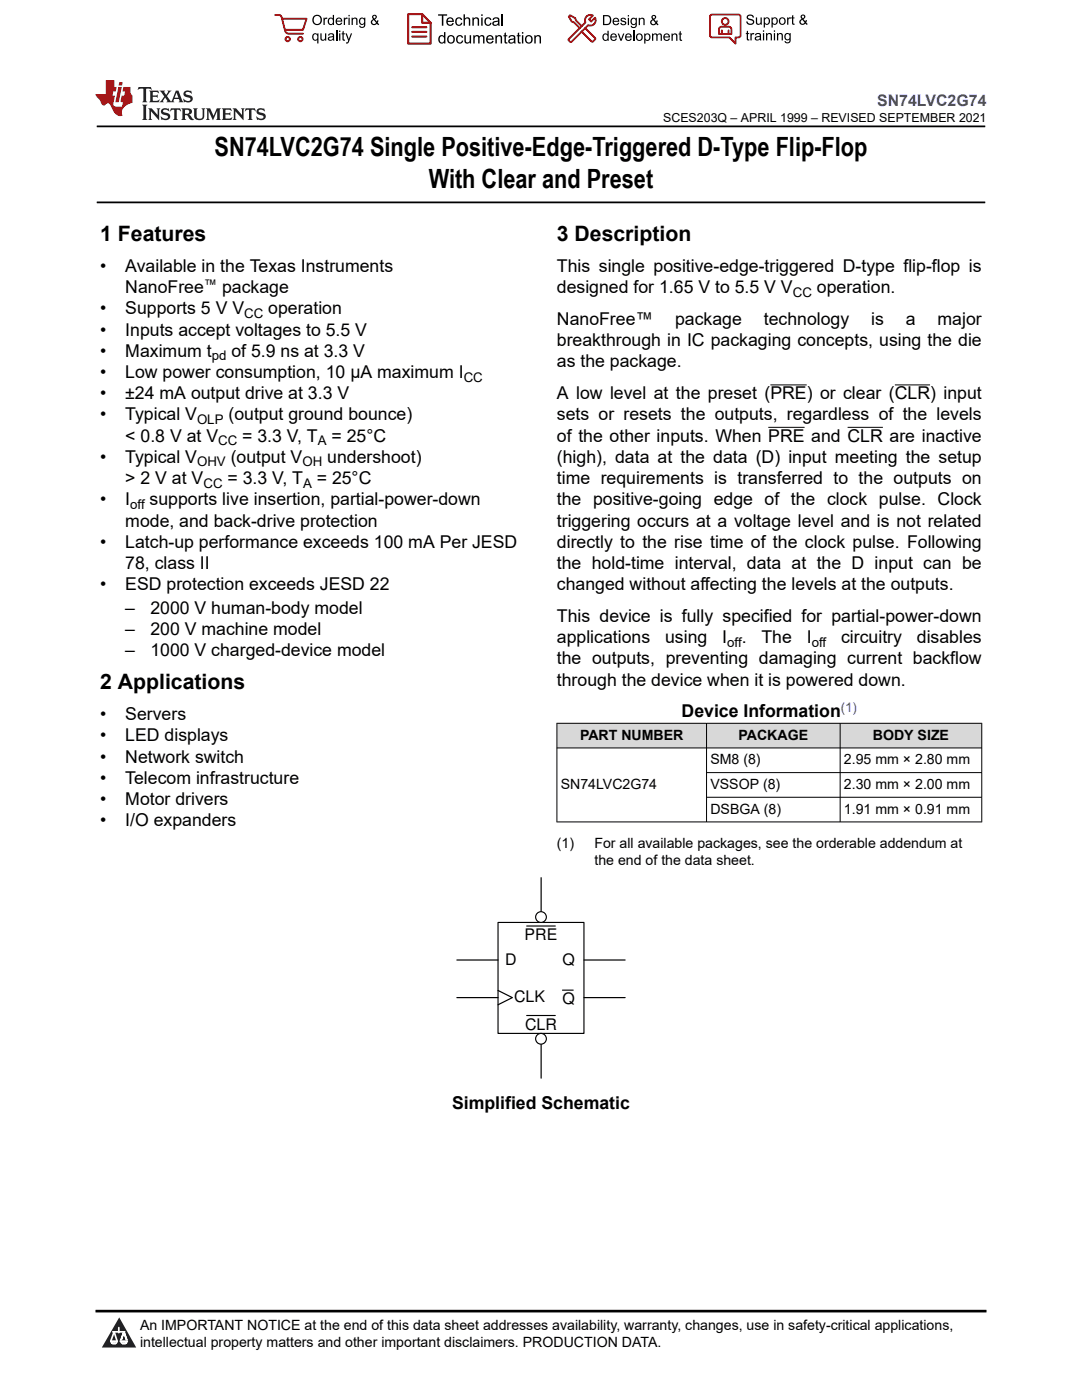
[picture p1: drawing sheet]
<svg xmlns="http://www.w3.org/2000/svg" width="216mm" height="279mm" viewBox="0 0 216 279" stroke-linecap="round" stroke-linejoin="round" font-family="sans-serif">
<path d="M19.3 25.2h177.3M19.3 40.4h177.3" fill="none" stroke="#000" stroke-width=".35"/>
<path d="M153.7 76.8h7.3M178.5 76.8h7.1M153.3 85.3h7.3M169.1 85.3h7.1" fill="none" stroke="#000" stroke-width=".2"/>
<g fill="#d8d8d8">
<path d="M111.1 144.3h84.8v5h-84.8z" fill-rule="evenodd"/>
<path d="M111.2 144.4h29.7v4.8h-29.7z" fill-rule="evenodd"/>
<path d="M141 144.4h26.6v4.8h-26.6z" fill-rule="evenodd"/>
<path d="M167.7 144.4h28.1v4.8h-28.1z" fill-rule="evenodd"/>
</g>
<path d="M111.1 144.3h84.9M111.1 149.3h84.9M111.1 144.3v19.8M141 144.3v19.8M141 154.2h55M141 159.1h55M167.6 144.3v19.8M195.9 144.3v19.8M196 164h-84.9" fill="none" stroke="#000" stroke-width=".2"/>
<path d="M108 175.2v6.7M91.2 191.6h8.2M91.2 199.1h8.2M116.5 191.6h8.2M116.5 199.1h8.2M108 208.4v6.8" fill="none" stroke="#000" stroke-width=".24"/>
<path d="M99.4 184.1h17.1v22.1h-17.1zM105.1 184.8h5.7M112.2 197.6h2.2M105.1 202.7h5.7" fill="none" stroke="#000" stroke-width=".23"/>
<circle cx="107.9" cy="207.3" r="1.07" fill="#fff"/>
<circle cx="107.9" cy="207.3" r="1.07" fill="none" stroke="#000" stroke-width=".23"/>
<circle cx="107.9" cy="183" r="1.07" fill="#fff"/>
<circle cx="107.9" cy="183" r="1.07" fill="none" stroke="#000" stroke-width=".23"/>
<path d="M99.4 197.7l2.8 1.4-2.8 1.4" fill="none" stroke="#000" stroke-width=".24"/>
<path d="M0 0h215.9v23.8h-215.9z" fill-rule="evenodd" fill="#fff"/>
<path d="M27.7 17.4l-.2 .6 .5-.3h.6v.1v2.2l-.2 .4h1l-.2-.4v-2.2v-.1h.5l.5 .3-.1-.6zM29.8 18.1l.2 .4v1.5l-.2 .4h1.9l.1-.6a1.08 1.08 0 0 1-1.3 .2v-.7h.6l.4 .2v-.6l-.4 .2h-.6v-.6l.2-.1a1 1 0 0 1 1 .2l-.1-.5zM31.8 18.1l1 1.1-1 1.2h.9l-.2-.2 .4-.7 .5 .7-.2 .2h1.6l-.2-.2 .1-.4h1l.1 .4-.1 .2h.9l-.2-.3-.8-2h-.5l-1 2.2-.8-1.1 .9-1.1h-.8l.2 .2-.5 .7-.3-.7 .1-.2zM35.2 18.5l.4 1h-.8zM36.8 18.2a.65 .65 0 0 0-.2 .7 .65 .65 0 0 0 .6 .5l.7 .2 .1 .2a.79 .79 0 0 1-.7 .4 .79 .79 0 0 1-.7-.5l.1 .7 .2-.1a.93 .93 0 0 0 1.1 .1 .93 .93 0 0 0 .4-1 1.46 1.46 0 0 0-1.2-.6l-.1-.3a1.09 1.09 0 0 1 1.2 .2l-.2-.6-.1 .1-.6-.2zM28.4 20.9l.2 .4v2.3l-.2 .3h1l-.2-.3v-2.3l.2-.4zM29.6 21.6l.2 .4v1.6l-.2 .3h.8l-.3-.3v-1.4l1.7 1.8v-2l.2-.4h-.8l.2 .2 .1 1.1-1.2-1.3zM32.3 21.8a.65 .65 0 0 0-.2 .7 .65 .65 0 0 0 .7 .4l.6 .2 .1 .2a.79 .79 0 0 1-.7 .4 .79 .79 0 0 1-.7-.5l.1 .7 .2-.1a.93 .93 0 0 0 1.1 .1 .93 .93 0 0 0 .4-.9 1.46 1.46 0 0 0-1.2-.6l-.1-.4a1.09 1.09 0 0 1 1.2 .2l-.2-.6-.1 .1-.6-.1zM34.1 21.6l-.1 .7a.63 .63 0 0 1 .7-.4l.1 1.7-.3 .3h1l-.2-.3v-1.7a.66 .66 0 0 1 .8 .4l-.1-.7zM36.2 21.6l.2 .4v1.6l-.2 .3h.9l-.2-.2v-.7h.5l.1 .2a.79 .79 0 0 0 1.2 .6l-1-.9a.61 .61 0 0 0 .6-.6 .61 .61 0 0 0-.5-.6zM36.9 21.9h.2a.47 .47 0 0 1 .5 .1 .47 .47 0 0 1 .1 .5l-.2 .2h-.6zM38.5 21.6l.2 .2a2.27 2.27 0 0 0 .4 2 1.04 1.04 0 0 0 1.7-.7v-1.3l.2-.2h-.8l.2 .4v1.1a.6 .6 0 0 1-.6 .6 .6 .6 0 0 1-.6-.6v-1.1l.3-.4zM41.1 21.6l.2 .4v1.6l-.2 .3h.7l-.2-.3v-1.5l.9 1.9 .8-1.9v1.5l-.2 .3h1l-.3-.3v-1.6l.3-.4h-.8l-.7 1.5-.7-1.5zM44.3 21.6l.2 .4v1.6l-.2 .3h1.9l.1-.5a1.09 1.09 0 0 1-1.3 .1v-.6h.6l.4 .1v-.6l-.4 .2h-.6v-.6l.2-.1a1.01 1.01 0 0 1 1 .3l-.1-.6zM46.4 21.6l.3 .4v1.6l-.3 .3h.8l-.2-.3v-1.4l1.6 1.8v-2l.2-.4h-.7l.2 .2v1.1l-1.2-1.3zM49 21.6l-.1 .7a.63 .63 0 0 1 .8-.4v1.7l-.3 .3h1l-.2-.3v-1.7a.66 .66 0 0 1 .8 .4l-.1-.7zM51.4 21.8a.65 .65 0 0 0-.2 .7 .65 .65 0 0 0 .6 .4l.6 .2 .2 .2a.79 .79 0 0 1-.8 .4 .79 .79 0 0 1-.6-.5l.1 .7 .2-.1a.93 .93 0 0 0 1 .1 .93 .93 0 0 0 .5-.9 1.46 1.46 0 0 0-1.3-.6l-.1-.4a1.09 1.09 0 0 1 1.3 .2l-.2-.6-.2 .1-.5-.1z" fill="#231f20"/>
<path d="M21.1 16v2.8h-2.1l.1 .3 .9 1a.95 .95 0 0 0 .9 .9 .59 .59 0 0 1 .6-.4 .59 .59 0 0 1 .5 .4l.4 .8a1.59 1.59 0 0 0 2.1 1.3 1.61 1.61 0 0 1 1-2.2l1-.4-.1-1.5a1.59 1.59 0 0 1-.4-1.6h-1.4l-.2 .9h.5l-.1 .8h-.5l-.2 1v.2l.4 .1-.2 .9h-.6a.73 .73 0 0 1-1.1-.7l.3-1.5h-.5l.2-.8h.5l.2-.9h-.5v-1.4zM23.6 17.4l-.6 3h.7l.6-3zM23.8 16.4l-.1 .7h.7l.1-.7z" fill="#ed1c24"/>
<g fill="#000">
<path d="M62.3 4a1 1 0 0 1 2 0 1 1 0 0 1-2 0zM62.8 3.4a.78 .78 0 0 0-.1 1.1 .78 .78 0 0 0 1.1 .1 .78 .78 0 0 0 .1-1.1 .78 .78 0 0 0-1.1-.1z" fill-rule="evenodd"/>
<path d="M62.5 6.8l.4-.2 .4 .3v-.2h.2v2h-.2v-.7a.68 .68 0 0 1-.9-.1 .68 .68 0 0 1 0-.9zM62.6 7a.51 .51 0 0 0-.1 .6 .51 .51 0 0 0 .7 .2 .51 .51 0 0 0 .1-.7 .51 .51 0 0 0-.7-.1z" fill-rule="evenodd"/>
<path d="M64.5 3.5h.3v.3l.1-.3h.3l.1 .1-.1 .2a.32 .32 0 0 0-.3 0 .32 .32 0 0 0-.1 .4v.8h-.3z" fill-rule="evenodd"/>
<path d="M63.9 6.7h.3v.8a.36 .36 0 0 0 .3 .4 .36 .36 0 0 0 .4-.5v-.7h.2v1.4h-.2v-.2a.51 .51 0 0 1-.6 .2 .51 .51 0 0 1-.4-.5z" fill-rule="evenodd"/>
<path d="M65.6 3.7l.4-.2 .4 .2v-.7h.3v2h-.3v-.2a.7 .7 0 0 1-1-.1 .7 .7 0 0 1 .2-1zM65.8 3.8a.51 .51 0 0 0-.1 .7 .51 .51 0 0 0 .6 .2 .51 .51 0 0 0 .1-.7 .51 .51 0 0 0-.6-.2z" fill-rule="evenodd"/>
<path d="M65.6 6.8a.66 .66 0 0 1 .8-.1 .66 .66 0 0 1 .3 .8v.6h-.2l-.1-.2a.52 .52 0 0 1-.7 .2 .52 .52 0 0 1-.2-.6l.3-.2a.42 .42 0 0 0 .6-.3l-.3-.2-.3 .1-.1 .2h-.3zM65.7 7.6a.35 .35 0 0 0 .3 .4 .35 .35 0 0 0 .4-.4v-.2z" fill-rule="evenodd"/>
<path d="M67.7 6.1h.2v.3h-.2zM67.7 6.7h.2v1.4h-.2z" fill-rule="evenodd"/>
<path d="M67.1 3.7a.68 .68 0 0 1 .9-.1 .68 .68 0 0 1 .3 .7h-1.1a.42 .42 0 0 0 .3 .5 .42 .42 0 0 0 .5-.3h.3a.73 .73 0 0 1-1.1 .4 .73 .73 0 0 1-.1-1.2zM67.4 3.8l-.2 .3h.8l-.2-.4z" fill-rule="evenodd"/>
<path d="M68.6 3.5h.2v.3l.2-.3h.3l.1 .1-.1 .2a.32 .32 0 0 0-.4 0 .32 .32 0 0 0-.1 .4v.8h-.2z" fill-rule="evenodd"/>
<path d="M68.3 6.3l.3-.1v.5h.2v.1h-.2v.9l.3 .4a.36 .36 0 0 1-.4 0 .36 .36 0 0 1-.2-.4v-.9h-.1v-.1h.1z" fill-rule="evenodd"/>
<path d="M68.9 6.7h.3l.4 1.1 .4-1.1h.3l-.6 1.4a.51 .51 0 0 1-.6 .6l-.1-.3h.3l.2-.3z" fill-rule="evenodd"/>
<path d="M69.5 3h.3v.3h-.3zM69.5 3.5h.3v1.5h-.3z" fill-rule="evenodd"/>
<path d="M70.2 3.5h.2v.2a.52 .52 0 0 1 .6-.2 .52 .52 0 0 1 .3 .6v.9h-.2v-.9a.34 .34 0 0 0-.3-.4 .34 .34 0 0 0-.4 .3v1h-.2z" fill-rule="evenodd"/>
<path d="M71.8 3.7l.4-.2 .5 .2v-.2h.2v1.3a.64 .64 0 0 1-.5 .8 .64 .64 0 0 1-.7-.5h.2a.41 .41 0 0 0 .5 .2 .41 .41 0 0 0 .2-.5 .69 .69 0 0 1-.9-.1 .69 .69 0 0 1 .1-1zM72 3.8a.5 .5 0 0 0-.1 .7 .5 .5 0 0 0 .7 .1 .5 .5 0 0 0 .1-.6 .5 .5 0 0 0-.7-.2z" fill-rule="evenodd"/>
<path d="M74.4 3.1a.47 .47 0 0 1 .7 .1 .47 .47 0 0 1-.3 .7l.4 .4 .1-.3 .2 .1-.1 .4 .3 .3-.2 .2-.3-.3a.63 .63 0 0 1-1 .1 .63 .63 0 0 1 .3-1l-.3-.4zM74.5 3.4a.27 .27 0 0 0 .5 0 .27 .27 0 0 0-.5 0zM74.4 4.1a.4 .4 0 0 0 0 .6 .4 .4 0 0 0 .6-.1l-.4-.6z" fill-rule="evenodd"/>
<path d="M87.4 2.9h1.8v.2h-.7v2h-.3v-2h-.8z" fill-rule="evenodd"/>
<path d="M87.6 7.2l.5-.2 .5 .2v-.8h.3v2.3h-.3v-.2a.76 .76 0 0 1-1-.1 .76 .76 0 0 1-.1-1zM87.9 7.4a.58 .58 0 0 0-.2 .7 .58 .58 0 0 0 .8 .2 .58 .58 0 0 0 .1-.7 .58 .58 0 0 0-.7-.2z" fill-rule="evenodd"/>
<path d="M89.5 7.2a.81 .81 0 0 1 1.1 .1 .81 .81 0 0 1-.2 1.2 .81 .81 0 0 1-1.1-.2l-.1-.7zM89.6 7.4a.57 .57 0 0 0 0 .8 .57 .57 0 0 0 .8 0 .57 .57 0 0 0 0-.7 .57 .57 0 0 0-.8-.1z" fill-rule="evenodd"/>
<path d="M89.3 3.7a.77 .77 0 0 1 .9-.2 .77 .77 0 0 1 .4 .9h-1.3a.48 .48 0 0 0 .4 .5 .48 .48 0 0 0 .6-.3h.3a.83 .83 0 0 1-1.3 .4 .83 .83 0 0 1 0-1.3zM89.5 3.8l-.2 .4h1l-.3-.5z" fill-rule="evenodd"/>
<path d="M91 3.7a.7 .7 0 0 1 1.2 .3h-.2a.45 .45 0 0 0-.6-.3 .45 .45 0 0 0-.3 .6 .45 .45 0 0 0 .3 .6 .45 .45 0 0 0 .6-.4l.3 .1a.76 .76 0 0 1-1.1 .5 .76 .76 0 0 1-.3-1.1z" fill-rule="evenodd"/>
<path d="M91.2 7.2a.7 .7 0 0 1 1.2 .3l-.3 .1a.45 .45 0 0 0-.5-.4 .45 .45 0 0 0-.3 .7 .45 .45 0 0 0 .3 .6 .45 .45 0 0 0 .6-.4h.2a.76 .76 0 0 1-1 .5 .76 .76 0 0 1-.4-1.1z" fill-rule="evenodd"/>
<path d="M92.5 2.9h.3v.8a.59 .59 0 0 1 .7-.2 .59 .59 0 0 1 .3 .6v1h-.2v-1a.4 .4 0 0 0-.5-.4 .4 .4 0 0 0-.3 .5v.9h-.3z" fill-rule="evenodd"/>
<path d="M92.7 7h.2v.9a.41 .41 0 0 0 .5 .6 .41 .41 0 0 0 .3-.6v-.9h.3v1.7h-.3v-.3a.58 .58 0 0 1-.7 .3 .58 .58 0 0 1-.3-.7z" fill-rule="evenodd"/>
<path d="M94.3 3.5h.2v.2a.59 .59 0 0 1 .7-.2 .59 .59 0 0 1 .4 .6v1h-.3v-1a.41 .41 0 0 0-.4-.4 .41 .41 0 0 0-.4 .5v.9h-.2z" fill-rule="evenodd"/>
<path d="M94.4 7h.3v.3a.56 .56 0 0 1 1 0 .54 .54 0 0 1 .6-.3 .54 .54 0 0 1 .4 .5v1.2h-.3v-1.1a.34 .34 0 0 0-.3-.4 .34 .34 0 0 0-.4 .3v1.2h-.3v-1.1a.38 .38 0 0 0-.5-.3 .38 .38 0 0 0-.2 .5v.9h-.3z" fill-rule="evenodd"/>
<path d="M96 2.9h.3v.3h-.3zM96 3.5h.3v1.6h-.3z" fill-rule="evenodd"/>
<path d="M96.8 3.7a.7 .7 0 0 1 1.3 .3h-.3a.45 .45 0 0 0-.6-.3 .45 .45 0 0 0-.3 .6 .45 .45 0 0 0 .3 .6 .45 .45 0 0 0 .6-.4l.3 .1a.76 .76 0 0 1-1.1 .5 .76 .76 0 0 1-.3-1.1z" fill-rule="evenodd"/>
<path d="M97.2 7.2a.77 .77 0 0 1 .9-.1 .77 .77 0 0 1 .4 .8h-1.2a.48 .48 0 0 0 .3 .6 .48 .48 0 0 0 .6-.4l.3 .1a.83 .83 0 0 1-1.3 .3 .83 .83 0 0 1 0-1.3zM97.4 7.4l-.1 .3h.9l-.2-.4z" fill-rule="evenodd"/>
<path d="M98.8 7h.3v.3a.59 .59 0 0 1 .7-.3 .59 .59 0 0 1 .4 .7v1h-.3v-1a.41 .41 0 0 0-.5-.5 .41 .41 0 0 0-.3 .6v.9h-.3z" fill-rule="evenodd"/>
<path d="M98.4 3.7a.74 .74 0 0 1 1-.2 .74 .74 0 0 1 .3 .9v.7h-.3v-.2a.59 .59 0 0 1-.8 .3 .59 .59 0 0 1-.3-.8l1.1-.3a.42 .42 0 0 0-.4-.4 .42 .42 0 0 0-.5 .3h-.2zM98.6 4.5a.36 .36 0 0 0 .2 .5 .36 .36 0 0 0 .5-.2l.1-.5z" fill-rule="evenodd"/>
<path d="M100.7 6.6l.2-.1v.5h.3v.2h-.3v1l.1 .2h.2l.1 .3a.41 .41 0 0 1-.5-.1 .41 .41 0 0 1-.1-.4v-1h-.2v-.2h.2z" fill-rule="evenodd"/>
<path d="M101.6 7.2a.74 .74 0 0 1 .9-.2 .74 .74 0 0 1 .3 1l.1 .7h-.3v-.2a.59 .59 0 0 1-.8 .2 .59 .59 0 0 1-.3-.8l1-.3a.42 .42 0 0 0-.3-.4 .42 .42 0 0 0-.5 .3h-.3zM101.8 8.1a.36 .36 0 0 0 .1 .5 .36 .36 0 0 0 .5-.3l.2-.4z" fill-rule="evenodd"/>
<path d="M103.3 6.6l.3-.1v.5h.3v.2h-.3v1l.1 .2h.2v.3a.41 .41 0 0 1-.5-.1 .41 .41 0 0 1-.1-.4v-1h-.2v-.2h.2z" fill-rule="evenodd"/>
<path d="M104.1 6.4h.3v.3h-.3zM104.1 7h.3v1.7h-.3z" fill-rule="evenodd"/>
<path d="M105 7.2a.81 .81 0 0 1 1.1 .1 .81 .81 0 0 1-.1 1.2 .81 .81 0 0 1-1.2-.2v-.7zM105.2 7.4a.57 .57 0 0 0-.1 .8 .57 .57 0 0 0 .8 0 .57 .57 0 0 0 0-.7 .57 .57 0 0 0-.7-.1z" fill-rule="evenodd"/>
<path d="M106.6 7h.3v.3a.59 .59 0 0 1 .7-.3 .59 .59 0 0 1 .4 .7v1h-.3v-1a.41 .41 0 0 0-.5-.5 .41 .41 0 0 0-.3 .6v.9h-.3z" fill-rule="evenodd"/>
<path d="M120.3 3h.7a1 1 0 0 1 1 1 1 1 0 0 1-1 1h-.7zM120.6 3.2v1.6h.4a.77 .77 0 0 0 .7-.8 .77 .77 0 0 0-.7-.8z" fill-rule="evenodd"/>
<path d="M120.4 6.9l.4-.2 .4 .2v-.8h.3v2h-.3v-.1a.7 .7 0 0 1-.9-.2 .7 .7 0 0 1 .1-.9zM120.6 7a.51 .51 0 0 0-.1 .7 .51 .51 0 0 0 .6 .1 .51 .51 0 0 0 .1-.6 .51 .51 0 0 0-.6-.2z" fill-rule="evenodd"/>
<path d="M122 6.9a.68 .68 0 0 1 .8-.2 .68 .68 0 0 1 .3 .8h-1.1a.42 .42 0 0 0 .3 .5 .42 .42 0 0 0 .5-.3h.3a.73 .73 0 0 1-1.1 .3 .73 .73 0 0 1 0-1.1zM122.2 7l-.2 .3h.8l-.2-.4z" fill-rule="evenodd"/>
<path d="M122.4 3.7a.68 .68 0 0 1 .8-.1 .68 .68 0 0 1 .4 .8h-1.1a.42 .42 0 0 0 .3 .4 .42 .42 0 0 0 .5-.3l.3 .1a.73 .73 0 0 1-1.2 .3 .73 .73 0 0 1 0-1.2zM122.6 3.8l-.1 .3h.8l-.2-.3z" fill-rule="evenodd"/>
<path d="M123.9 3.7l.1-.1a.62 .62 0 0 1 .9 .3l-.2 .1a.29 .29 0 0 0-.3-.3 .29 .29 0 0 0-.3 .3l.1 .1a.58 .58 0 0 1 .6 .1 .58 .58 0 0 1 .1 .6 .67 .67 0 0 1-1.1-.2l.2-.1a.33 .33 0 0 0 .4 .4 .33 .33 0 0 0 .3-.4 .71 .71 0 0 1-.9-.6z" fill-rule="evenodd"/>
<path d="M123.3 6.7h.2l.4 1.2 .4-1.2h.3l-.6 1.4h-.2z" fill-rule="evenodd"/>
<path d="M125.3 3h.2v.3h-.2zM125.3 3.6h.2v1.4h-.2z" fill-rule="evenodd"/>
<path d="M124.9 6.9a.68 .68 0 0 1 .8-.2 .68 .68 0 0 1 .4 .8h-1.1a.42 .42 0 0 0 .3 .5 .42 .42 0 0 0 .5-.3h.3a.73 .73 0 0 1-1.2 .3 .73 .73 0 0 1 0-1.1zM125.1 7l-.1 .3h.8l-.2-.4z" fill-rule="evenodd"/>
<path d="M126 3.7l.4-.2 .4 .2v-.1h.3v1.2a.64 .64 0 0 1-.5 .8 .64 .64 0 0 1-.8-.5l.3 .1a.41 .41 0 0 0 .5 .2 .41 .41 0 0 0 .2-.6 .69 .69 0 0 1-.9-.1 .69 .69 0 0 1 .1-1zM126.2 3.9a.5 .5 0 0 0-.1 .6 .5 .5 0 0 0 .6 .2 .5 .5 0 0 0 .2-.7 .5 .5 0 0 0-.7-.1z" fill-rule="evenodd"/>
<path d="M126.9 7.4a.73 .73 0 0 1 1.4 0 .73 .73 0 0 1-1.4 0zM127.3 7a.5 .5 0 0 0-.1 .7 .5 .5 0 0 0 .7 0 .5 .5 0 0 0 0-.6 .5 .5 0 0 0-.6-.1z" fill-rule="evenodd"/>
<path d="M127.5 3.6h.2v.2a.52 .52 0 0 1 .6-.3 .52 .52 0 0 1 .3 .6v.9h-.2v-.9a.34 .34 0 0 0-.3-.4 .34 .34 0 0 0-.4 .3v1h-.2z" fill-rule="evenodd"/>
<path d="M128.5 6.7h.3v.2a.67 .67 0 0 1 .9 0 .67 .67 0 0 1 0 .9 .55 .55 0 0 1-.9 .2v.7h-.3zM128.9 7a.5 .5 0 0 0-.1 .7 .5 .5 0 0 0 .6 .1 .5 .5 0 0 0 .2-.6 .5 .5 0 0 0-.7-.2z" fill-rule="evenodd"/>
<path d="M130.1 6.7h.2v.2a.49 .49 0 0 1 .9 0l.4-.2a.42 .42 0 0 1 .5 .4v1h-.3v-.9a.3 .3 0 0 0-.2-.3 .3 .3 0 0 0-.4 .2v1h-.2v-.9a.33 .33 0 0 0-.5-.3 .33 .33 0 0 0-.2 .5v.7h-.2z" fill-rule="evenodd"/>
<path d="M130.1 3.1a.47 .47 0 0 1 .8 .1 .47 .47 0 0 1-.3 .7l.3 .4 .1-.2h.3l-.2 .5 .3 .3-.2 .2-.3-.3a.63 .63 0 0 1-1 .1 .63 .63 0 0 1 .3-1l-.2-.5zM130.2 3.5a.27 .27 0 0 0 .5 0 .27 .27 0 0 0-.5 0zM130.2 4.1a.4 .4 0 0 0 0 .7 .4 .4 0 0 0 .6-.2l-.5-.6z" fill-rule="evenodd"/>
<path d="M132.5 6.9a.68 .68 0 0 1 .9-.2 .68 .68 0 0 1 .3 .8h-1.1a.42 .42 0 0 0 .3 .5 .42 .42 0 0 0 .5-.3h.3a.73 .73 0 0 1-1.1 .3 .73 .73 0 0 1-.1-1.1zM132.7 7l-.1 .3h.8l-.2-.4z" fill-rule="evenodd"/>
<path d="M134 6.7h.2v.2a.52 .52 0 0 1 .6-.2 .52 .52 0 0 1 .4 .6v.8h-.3v-.8a.34 .34 0 0 0-.2-.4 .34 .34 0 0 0-.4 .2l-.1 1h-.2z" fill-rule="evenodd"/>
<path d="M135.6 6.3l.2-.1v.5h.3v.2h-.3v.8l.3 .4a.36 .36 0 0 1-.4 0 .36 .36 0 0 1-.1-.4v-.8h-.2v-.2h.2z" fill-rule="evenodd"/>
<path d="M149.2 3a.8 .8 0 0 1 1.2 .5h-.2a.44 .44 0 0 0-.5-.4 .44 .44 0 0 0-.4 .5l.2 .1a.9 .9 0 0 1 1 .8 .84 .84 0 0 1-.9 .5 .84 .84 0 0 1-.7-.7h.3a.52 .52 0 0 0 .5 .5 .52 .52 0 0 0 .5-.6l-.2-.1a.85 .85 0 0 1-1-.8z" fill-rule="evenodd"/>
<path d="M149 6.3l.3-.2v.5h.2v.2h-.2v.9l.2 .4a.36 .36 0 0 1-.4-.1 .36 .36 0 0 1-.1-.4v-.8h-.2v-.2h.2z" fill-rule="evenodd"/>
<path d="M149.7 6.6h.3v.2l.1-.2h.3l.1 .1-.1 .2a.32 .32 0 0 0-.3 0 .32 .32 0 0 0-.1 .4v.8h-.3z" fill-rule="evenodd"/>
<path d="M150.7 6.8a.66 .66 0 0 1 .9-.2 .66 .66 0 0 1 .3 .9v.6h-.2l-.1-.2a.52 .52 0 0 1-.7 .2 .52 .52 0 0 1-.2-.7l.2-.1a.42 .42 0 0 0 .7-.3l-.3-.2h-.3l-.1 .3-.3-.1zM150.9 7.5a.35 .35 0 0 0 .3 .5 .35 .35 0 0 0 .4-.4v-.3z" fill-rule="evenodd"/>
<path d="M150.8 3.5h.3v.8a.36 .36 0 0 0 .3 .5 .36 .36 0 0 0 .4-.5v-.8h.2v1.4h-.2v-.2a.51 .51 0 0 1-.6 .3 .51 .51 0 0 1-.4-.6z" fill-rule="evenodd"/>
<path d="M152.2 6.1h.3v.2h-.3zM152.2 6.6h.3v1.5h-.3z" fill-rule="evenodd"/>
<path d="M152.4 3.5h.2v.2a.67 .67 0 0 1 .9 0 .67 .67 0 0 1 .1 .9 .55 .55 0 0 1-1 .2v.7h-.2zM152.7 3.8a.5 .5 0 0 0-.1 .7 .5 .5 0 0 0 .7 .1 .5 .5 0 0 0 .1-.6 .5 .5 0 0 0-.7-.2z" fill-rule="evenodd"/>
<path d="M152.9 6.6h.2v.2a.52 .52 0 0 1 .6-.2 .52 .52 0 0 1 .3 .6v.9h-.2v-.9a.34 .34 0 0 0-.3-.4 .34 .34 0 0 0-.4 .2v1.1h-.2z" fill-rule="evenodd"/>
<path d="M153.9 3.5h.3v.2a.67 .67 0 0 1 .9 0 .67 .67 0 0 1 0 .9 .55 .55 0 0 1-.9 .2v.7h-.3zM154.3 3.8a.5 .5 0 0 0-.1 .7 .5 .5 0 0 0 .6 .1 .5 .5 0 0 0 .2-.6 .5 .5 0 0 0-.7-.2z" fill-rule="evenodd"/>
<path d="M154.4 6.1h.3v.2h-.3zM154.4 6.6h.3v1.5h-.3z" fill-rule="evenodd"/>
<path d="M155 6.6h.3v.2a.52 .52 0 0 1 .6-.2 .52 .52 0 0 1 .3 .6v.9h-.2v-.9a.34 .34 0 0 0-.3-.4 .34 .34 0 0 0-.4 .2v1.1h-.3z" fill-rule="evenodd"/>
<path d="M155.4 4.2a.75 .75 0 0 1 1.5 0 .75 .75 0 0 1-1.5 0zM155.8 3.8a.5 .5 0 0 0-.1 .7 .5 .5 0 0 0 .8 0 .5 .5 0 0 0 0-.7 .5 .5 0 0 0-.7 0z" fill-rule="evenodd"/>
<path d="M156.7 6.8l.4-.2 .5 .2v-.2h.2v1.3a.64 .64 0 0 1-.5 .7 .64 .64 0 0 1-.8-.4h.3a.41 .41 0 0 0 .5 .2 .41 .41 0 0 0 .2-.5 .69 .69 0 0 1-.9-.1 .69 .69 0 0 1 .1-1zM156.9 6.9a.5 .5 0 0 0-.1 .7 .5 .5 0 0 0 .6 .1 .5 .5 0 0 0 .2-.7 .5 .5 0 0 0-.7-.1z" fill-rule="evenodd"/>
<path d="M157.1 3.5h.2v.2l.1-.2h.3h.2l-.1 .3a.32 .32 0 0 0-.4 0 .32 .32 0 0 0-.1 .4v.7h-.2z" fill-rule="evenodd"/>
<path d="M158 3.1l.3-.1v.5h.2v.2h-.2v.8l.3 .4a.36 .36 0 0 1-.4 0 .36 .36 0 0 1-.2-.4v-.8h-.1v-.2h.1z" fill-rule="evenodd"/>
<path d="M159.9 3a.47 .47 0 0 1 .7 .1 .47 .47 0 0 1-.3 .7l.4 .5 .1-.3h.2l-.1 .5 .3 .3-.2 .2-.3-.3a.63 .63 0 0 1-1 .1 .63 .63 0 0 1 .3-1l-.3-.5zM160 3.4a.27 .27 0 0 0 .5 0 .27 .27 0 0 0-.5 0zM159.9 4.1a.4 .4 0 0 0 0 .6 .4 .4 0 0 0 .6-.2l-.4-.6z" fill-rule="evenodd"/>
</g>
<path d="M67.2 6.1v2M126.5 6.1v2" fill="none" stroke="#000" stroke-width=".25"/>
<g fill="none" stroke="#de0000" stroke-width=".37">
<path d="M54.9 3h.9a1.19 1.19 0 0 1 .6 1.2l.6 2.1a.85 .85 0 0 0 1 .4h2.5M56.3 3.7h4.9l-.7 2.2h-3.6M116.1 5.2l-1.2-1.1-.1-.5-1-.6-.3 .3 .6 1 .5 .2 1.1 1.1M116.8 5.6l1.9 2v.3l-.4 .4h-.3l-1.9-2zM116.8 5.6l.6-.6a1.07 1.07 0 0 0 1.2-.2 1.07 1.07 0 0 0 .1-1.3l-.7 .8-.5-.4 .8-.8a1.07 1.07 0 0 0-1.2 .2 1.07 1.07 0 0 0-.3 1.2l-3.3 3.3v.3l.3 .3h.2l2.1-2.1M141.7 3.1l.4-.2h5.3l.3 .2 .1 3.9-.2 .4-.8 .1v1.2l-1.3-1.2h-3.4l-.4-.2zM143.5 5.6l.5-.3 1.7 .1 .2 .5v.9h-2.4zM144 6.1v.7M145.4 6.1v.7"/>
<circle cx="57.4" cy="7.8" r=".44"/>
<circle cx="59.9" cy="7.8" r=".44"/>
<circle cx="144.7" cy="4.3" r=".67"/>
</g>
<path d="M100.2 2.9v2.2" fill="none" stroke="#000" stroke-width=".28"/>
<path d="M81.4 2.8h2.8v1.7h1.7v4.2h-4.5zM82.3 6.4h2.8M82.3 5.4h2.8M82.3 7.3h2.8M84.2 2.8l1.7 1.7" fill="none" stroke="#de0000" stroke-width=".42"/>
<path d="M0 261.4h215.9v18h-215.9z" fill-rule="evenodd" fill="#fff"/>
<path d="M23.8 262.9l3.4 6h-6.9z" fill="#231f20"/>
<path d="M22.1 267.7h1.3l-.4 .5h-.3a.55 .55 0 0 1-.6-.5z" fill-rule="evenodd" fill="#fff"/>
<path d="M22.1 267.7h1.3l-.4 .5h-.3a.55 .55 0 0 1-.6-.5z" fill="none" stroke="#231f20" stroke-width=".34"/>
<path d="M22.1 267.7h1.3l-.4 .5h-.5zM22.6 265.8h.1M22.6 265.8h2.3zM23.7 265.9h.1M23.7 264.9v1zM24 267.7h.1" fill="none" stroke="#fff" stroke-width=".34"/>
<path d="M24.7 265.8l-.7 1.9z" fill="#fff"/>
<path d="M24.7 265.8l-.7 1.9z" fill="none" stroke="#fff" stroke-width=".34"/>
<path d="M24.7 265.8l.7 1.9z" fill="#fff"/>
<path d="M24.7 265.8l.7 1.9zM25.3 267.7h.1" fill="none" stroke="#fff" stroke-width=".34"/>
<path d="M22.8 265.8l-.7 1.9z" fill="#fff"/>
<path d="M22.8 265.8l-.7 1.9z" fill="none" stroke="#fff" stroke-width=".34"/>
<path d="M22.8 265.8l.6 1.9z" fill="#fff"/>
<path d="M22.8 265.8l.6 1.9z" fill="none" stroke="#fff" stroke-width=".34"/>
<path d="M24.1 267.7h1.3a.65 .65 0 0 1-.6 .5 .65 .65 0 0 1-.7-.5z" fill-rule="evenodd" fill="#fff"/>
<path d="M24.1 267.7h1.3a.65 .65 0 0 1-.6 .5 .65 .65 0 0 1-.7-.5z" fill="none" stroke="#231f20" stroke-width=".34"/>
<path d="M24 267.7h.1M24.1 267.7h1.3l-.4 .5h-.5z" fill="none" stroke="#fff" stroke-width=".34"/>
<path d="M19 261.7h177.8" fill="none" stroke="#000" stroke-width=".53"/>
<g font-size="5.3">
<text x="42.8" y="31.2">SN74LVC2G74 Single Positive-Edge-Triggered D-Type Flip-Flop</text>
<text x="85.5" y="37.5">With Clear and Preset</text>
</g>
<g font-size="4.2">
<text x="20" y="48.1">1 Features</text>
<text x="111.1" y="48.1">3 Description</text>
<text x="20" y="137.6">2 Applications</text>
</g>
<g font-size="3.5">
<text x="20" y="54.3">•</text>
<text x="25" y="54.3">Available in the Texas Instruments</text>
<text x="25" y="58.5">NanoFree</text>
<text x="44.3" y="58.5">package</text>
<text x="111.1" y="58.5">designed for 1.65 V to 5.5 V V</text>
<text x="111.1" y="54.3">This single positive-edge-triggered D-type flip-flop is</text>
<text x="163" y="58.5">operation.</text>
<text x="20" y="62.8">•</text>
<text x="25" y="62.8">Supports 5 V V</text>
<text x="53.5" y="62.8">operation</text>
<text x="111.1" y="64.9">NanoFree™</text>
<text x="134.7" y="64.9">package</text>
<text x="152.4" y="64.9">technology</text>
<text x="173.8" y="64.9">is</text>
<text x="180.8" y="64.9">a</text>
<text x="187.1" y="64.9">major</text>
<text x="20" y="67">•</text>
<text x="20" y="71.2">•</text>
<text x="25" y="67">Inputs accept voltages to 5.5 V</text>
<text x="25" y="71.2">Maximum t</text>
<text x="46.2" y="71.2">of 5.9 ns at 3.3 V</text>
<text x="111.1" y="69.1">breakthrough in IC packaging concepts, using the die</text>
<text x="20" y="75.5">•</text>
<text x="25" y="75.5">Low power consumption, 10 μA maximum I</text>
<text x="111.1" y="73.3">as the package.</text>
<text x="20" y="79.7">•</text>
<text x="20" y="83.9">•</text>
<text x="25" y="79.7">±24 mA output drive at 3.3 V</text>
<text x="25" y="83.9">Typical V</text>
<text x="45.6" y="83.9">(output ground bounce)</text>
<text x="111.1" y="79.7">A low level at the preset (PRE) or clear (CLR) input</text>
<text x="111.1" y="83.9">sets or resets the outputs, regardless of the levels</text>
<text x="25" y="88.2">&lt; 0.8 V at V</text>
<text x="48.3" y="88.2">= 3.3 V, T</text>
<text x="66.1" y="88.2">= 25°C</text>
<text x="111.1" y="88.2">of the other inputs. When PRE and CLR are inactive</text>
<text x="20" y="92.4">•</text>
<text x="25" y="92.4">Typical V</text>
<text x="46" y="92.4">(output V</text>
<text x="65.3" y="92.4">undershoot)</text>
<text x="111.1" y="92.4">(high), data at the data (D) input meeting the setup</text>
<text x="20" y="100.9">•</text>
<text x="25" y="100.9">I</text>
<text x="25" y="96.6">&gt; 2 V at V</text>
<text x="29.9" y="100.9">supports live insertion, partial-power-down</text>
<text x="45.4" y="96.6">= 3.3 V, T</text>
<text x="63.2" y="96.6">= 25°C</text>
<text x="111.1" y="96.6">time requirements is transferred to the outputs on</text>
<text x="111.1" y="100.9">the positive-going edge of the clock pulse. Clock</text>
<text x="25" y="105.1">mode, and back-drive protection</text>
<text x="111.1" y="105.1">triggering occurs at a voltage level and is not related</text>
<text x="20" y="109.3">•</text>
<text x="25" y="109.3">Latch-up performance exceeds 100 mA Per JESD</text>
<text x="25" y="113.6">78, class II</text>
<text x="111.1" y="109.3">directly to the rise time of the clock pulse. Following</text>
<text x="111.1" y="113.6">the hold-time interval, data at the D input can be</text>
<text x="20" y="117.8">•</text>
<text x="25" y="117.8">ESD protection exceeds JESD 22</text>
<text x="111.1" y="117.8">changed without affecting the levels at the outputs.</text>
<text x="25" y="122.5">–</text>
<text x="30" y="122.5">2000 V human-body model</text>
<text x="111.1" y="124.1">This device is fully specified for partial-power-down</text>
<text x="25" y="126.8">–</text>
<text x="25" y="131">–</text>
<text x="30" y="126.8">200 V machine model</text>
<text x="30" y="131">1000 V charged-device model</text>
<text x="111.1" y="128.4">applications</text>
<text x="132.7" y="128.4">using</text>
<text x="144.1" y="128.4">I</text>
<text x="148" y="128.4">.</text>
<text x="152" y="128.4">The</text>
<text x="161" y="128.4">I</text>
<text x="167.8" y="128.4">circuitry</text>
<text x="183" y="128.4">disables</text>
<text x="111.1" y="132.6">the outputs, preventing damaging current backflow</text>
<text x="111.1" y="136.8">through the device when it is powered down.</text>
<text x="20" y="143.7">•</text>
<text x="25" y="143.7">Servers</text>
<text x="136" y="143.2">Device Information</text>
<text x="20" y="147.9">•</text>
<text x="25" y="147.9">LED displays</text>
<text x="20" y="152.2">•</text>
<text x="25" y="152.2">Network switch</text>
<text x="20" y="156.4">•</text>
<text x="20" y="160.6">•</text>
<text x="25" y="156.4">Telecom infrastructure</text>
<text x="25" y="160.6">Motor drivers</text>
<text x="20" y="164.9">•</text>
<text x="25" y="164.9">I/O expanders</text>
<text x="90.2" y="221.3">Simplified Schematic</text>
</g>
<text font-size="3.2" fill="#00f" x="175" y="21.1">SN74LVC2G74</text>
<g font-size="3.2">
<text x="104.7" y="187.7">PRE</text>
<text x="100.8" y="192.7">D</text>
<text x="112.2" y="192.7">Q</text>
<text x="102.6" y="200">CLK</text>
<text x="112.2" y="200.3">Q</text>
<text x="104.8" y="205.5">CLR</text>
</g>
<g font-size="2.8">
<text x="115.7" y="147.6">PART NUMBER</text>
<text x="147.4" y="147.6">PACKAGE</text>
<text x="174.2" y="147.6">BODY SIZE</text>
<text x="141.7" y="152.5">SM8 (8)</text>
<text x="168.4" y="152.5">2.95 mm × 2.80 mm</text>
<text x="111.9" y="157.5">SN74LVC2G74</text>
<text x="141.7" y="157.5">VSSOP (8)</text>
<text x="168.4" y="157.5">2.30 mm × 2.00 mm</text>
<text x="141.7" y="162.4">DSBGA (8)</text>
<text x="168.4" y="162.4">1.91 mm × 0.91 mm</text>
<text x="111.1" y="169.2">(1)</text>
<text x="118.6" y="169.2">For all available packages, see the orderable addendum at</text>
<text x="118.6" y="172.6">the end of the data sheet.</text>
<text x="27.9" y="265.5">An IMPORTANT NOTICE at the end of this data sheet addresses availability, warranty, changes, use in safety-critical applications,</text>
<text x="27.9" y="268.9">intellectual property matters and other important disclaimers. PRODUCTION DATA.</text>
</g>
<g font-size="2.6">
<text x="40.7" y="57.7">™</text>
<text x="158.2" y="59.2">CC</text>
<text x="48.7" y="63.5">CC</text>
<text x="42.2" y="71.9">pd</text>
<text x="92.5" y="76.2">CC</text>
<text x="39.3" y="84.6">OLP</text>
<text x="43.5" y="88.9">CC</text>
<text x="63.4" y="88.9">A</text>
<text x="39.3" y="93.1">OHV</text>
<text x="60.3" y="93.1">OH</text>
<text x="26" y="101.6">off</text>
<text x="40.6" y="97.3">CC</text>
<text x="60.5" y="97.3">A</text>
<text x="145.1" y="129.1">off</text>
<text x="162" y="129.1">off</text>
</g>
<text font-size="2.6" fill="#00f" x="167.8" y="142">(1)</text>
<text font-size="2.5" x="132.3" y="24.3">SCES203Q – APRIL 1999 – REVISED SEPTEMBER 2021</text>
</svg>
